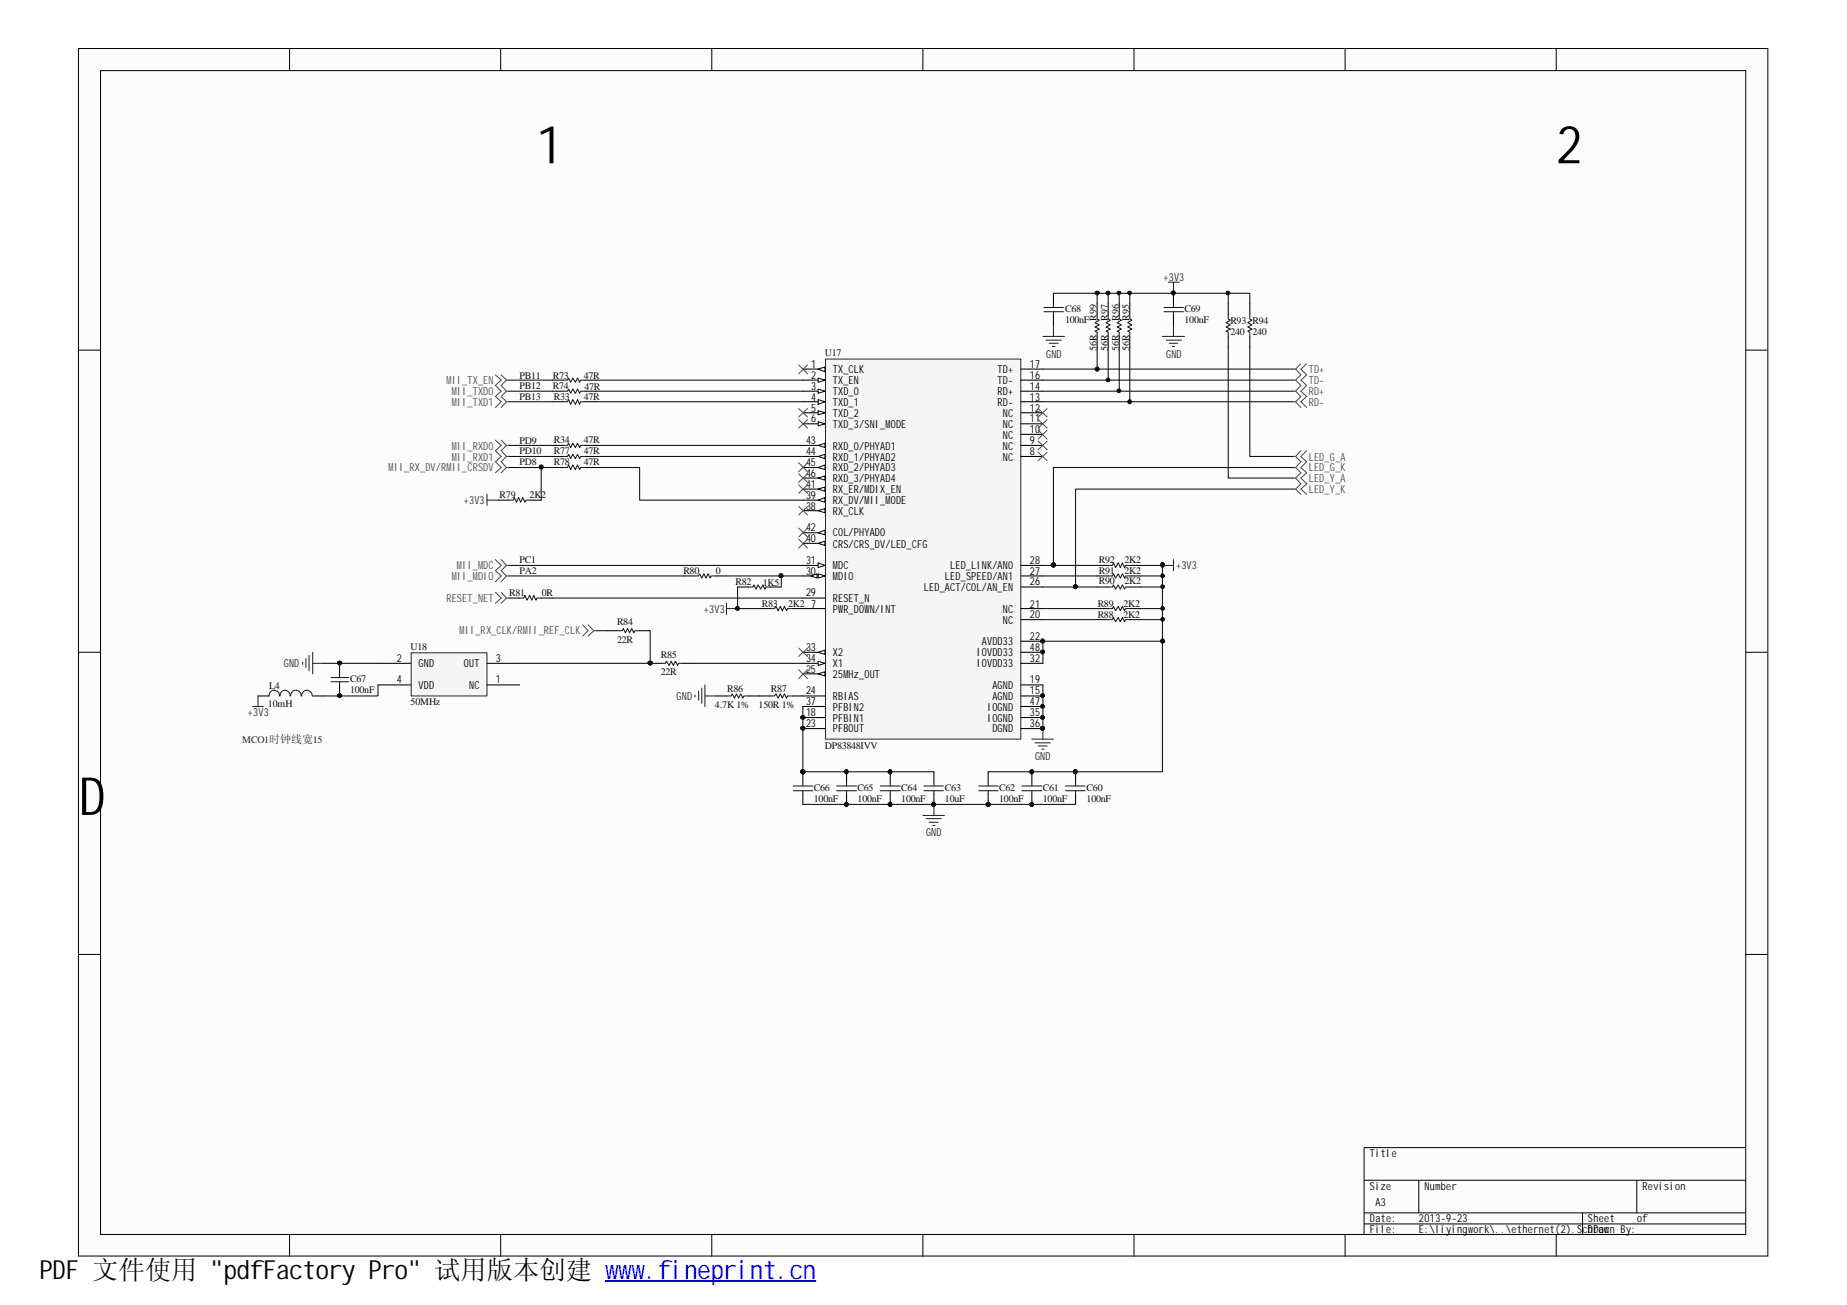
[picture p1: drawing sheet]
<svg xmlns="http://www.w3.org/2000/svg" width="297mm" height="210mm" viewBox="0 0 297 210" stroke-linecap="round" stroke-linejoin="round" font-family="sans-serif">
<path d="M12.7 7.9h271.6v194.1h-271.6z" fill="#fcfcfc"/>
<path d="M12.6 7.8h271.7v194.2h-271.7z" fill="none" stroke="#000" stroke-width=".16"/>
<path d="M16.3 11.4h264.5v187.2h-264.5z" fill="#fcfcfc"/>
<g fill="none" stroke="#000" stroke-width=".16">
<path d="M16.2 11.4h264.6v187.2h-264.6zM46.6 7.7v3.6M80.5 7.7v3.6M114.5 7.7v3.6M148.4 7.7v3.6M182.4 7.7v3.6M216.3 7.7v3.6M250.3 7.7v3.6M12.6 56.3h3.5M280.8 56.3h3.4M12.6 104.9h3.5M280.8 104.9h3.4"/>
<path d="M12.6 153.5h3.5M280.8 153.5h3.4M46.6 198.6v3.5M80.5 198.6v3.5M114.5 198.6v3.5M148.4 198.6v3.5M182.4 198.6v3.5M216.3 198.6v3.5M219.4 189.8h61.4M219.4 195.1h61.4M219.4 196.9h61.4M228.2 189.8v5.3"/>
<path d="M250.3 198.6v3.5M254.5 195.1v3.5M263.2 189.8v5.3M280.8 184.6h-61.4v14"/>
</g>
<path d="M122.1 97.9h1.8M127.4 97.9h1.7M176.4 97.9h1.8M181.7 97.9h1.8M122.1 111.9h1.8M127.4 111.9h1.7M129.1 124.1v1.8M129.1 127.7v1.7M136.1 124.1v1.8M136.1 127.7v1.7M143.2 124.1v1.8M143.2 127.7v1.7" fill="none" stroke="#000" stroke-width=".17"/>
<g fill="none" stroke="#1c1c1c" stroke-width=".17">
<path d="M123.9 97.9h.6l.3-.3 .3 .6 .4-.6 .3 .6 .4-.6 .3 .6 .2-.3h.7M178.2 97.9h.7l.2-.3 .3 .6 .4-.6 .4 .6 .3-.6 .3 .6 .2-.3h.7M123.9 111.9h.6l.3-.3 .3 .7 .4-.7 .3 .7 .4-.7 .3 .7 .2-.4h.7M127.6 127.2h3.1M127.6 126.4h3.1M129.1 125.9v.5M129.1 127.2v.5M134.5 127.2h3.3M134.5 126.4h3.3M136.1 125.9v.5M136.1 127.2v.5M141.6 127.2h3.2"/>
<path d="M141.6 126.4h3.2M143.2 125.9v.5M143.2 127.2v.5"/>
</g>
<g fill="#0e0e0e" stroke="#0e0e0e" stroke-width=".16">
<circle cx="129.1" cy="124.1" r=".33"/>
<circle cx="136.1" cy="129.4" r=".31"/>
<circle cx="136.1" cy="124.1" r=".31"/>
<circle cx="143.1" cy="129.4" r=".31"/>
<circle cx="143.1" cy="124.1" r=".31"/>
<circle cx="167.7" cy="117.1" r=".31"/>
</g>
<path d="M95.8 75.2h7.1v5.2h26.2M95.8 61.1h33.3M95.8 62.9h33.3M95.8 64.6h33.3M167.7 110.2v7" fill="none" stroke="#0e0e0e" stroke-width=".17"/>
<path d="M132.8 57.8h31.4v61.1h-31.4z" fill="#f5f5f5"/>
<path d="M132.8 57.8h31.4v61.1h-31.4z" fill="none" stroke="#262626" stroke-width=".16"/>
<path d="M129.1 59.4h3.6" fill="none" stroke="#000" stroke-width=".17"/>
<path d="M131.6 59.4l1.1-.4v.8z" fill-rule="evenodd" fill="#fcfcfc" stroke="#000" stroke-width=".16"/>
<path d="M129.1 61.1h3.6" fill="none" stroke="#000" stroke-width=".17"/>
<path d="M131.6 60.8l1.1 .3-1.1 .4z" fill-rule="evenodd" fill="#fcfcfc" stroke="#000" stroke-width=".16"/>
<path d="M129.1 62.9h3.6" fill="none" stroke="#000" stroke-width=".17"/>
<path d="M131.6 62.6l1.1 .3-1.1 .4z" fill-rule="evenodd" fill="#fcfcfc" stroke="#000" stroke-width=".16"/>
<path d="M129.1 64.6h3.6" fill="none" stroke="#000" stroke-width=".17"/>
<path d="M131.6 64.3l1.1 .3-1.1 .4z" fill-rule="evenodd" fill="#fcfcfc" stroke="#000" stroke-width=".16"/>
<path d="M129.1 66.4h3.6" fill="none" stroke="#000" stroke-width=".17"/>
<path d="M131.6 66.1l1.1 .3-1.1 .3z" fill-rule="evenodd" fill="#fcfcfc" stroke="#000" stroke-width=".16"/>
<path d="M129.1 68.2h3.6" fill="none" stroke="#000" stroke-width=".17"/>
<path d="M131.6 67.8l1.1 .4-1.1 .3z" fill-rule="evenodd" fill="#fcfcfc" stroke="#000" stroke-width=".16"/>
<g fill="none" stroke="#000" stroke-width=".17">
<path d="M164.2 59.4h3.5M164.2 73.4h3.5M164.2 71.6h3.5M164.2 69.9h3.5M164.2 68.2h3.5M164.2 66.4h3.5M164.2 64.6h3.5M164.2 62.9h3.5M164.2 61.1h3.5M129.1 97.9h3.6M164.2 97.9h3.5M164.2 99.7h3.5"/>
<path d="M129.1 111.9h3.6M129.1 115.4h3.6M129.1 117.2h3.6M129.1 108.4h3.6M164.2 111.9h3.5M164.2 110.2h3.5M164.2 103.1h3.5"/>
</g>
<g fill="#0e0e0e" stroke="#0e0e0e" stroke-width=".16">
<circle cx="167.7" cy="111.9" r=".31"/>
<circle cx="129.1" cy="115.4" r=".32"/>
<circle cx="167.7" cy="103.1" r=".31"/>
<circle cx="129.1" cy="117.1" r=".32"/>
</g>
<path d="M131.6 108.4l1.1-.4v.7z" fill-rule="evenodd" fill="#fcfcfc" stroke="#000" stroke-width=".16"/>
<path d="M129.1 92.6h3.6M129.1 96.2h3.6M164.2 94.4h3.5M164.2 92.6h3.5M164.2 90.9h3.5" fill="none" stroke="#000" stroke-width=".17"/>
<g fill="#fcfcfc" stroke="#000" stroke-width=".16">
<path d="M131.6 92.3l1.1 .3-1.1 .4z" fill-rule="evenodd"/>
<path d="M130.4 92.6l1-.3v.7z" fill-rule="evenodd"/>
</g>
<path d="M129.1 90.9h3.6" fill="none" stroke="#000" stroke-width=".17"/>
<path d="M131.6 90.5l1.1 .4-1.1 .4z" fill-rule="evenodd" fill="#fcfcfc" stroke="#000" stroke-width=".16"/>
<path d="M129.1 104.9h3.6M164.2 106.7h3.5" fill="none" stroke="#000" stroke-width=".17"/>
<path d="M131.6 104.9l1.1-.3v.7z" fill-rule="evenodd" fill="#fcfcfc" stroke="#000" stroke-width=".16"/>
<path d="M129.1 106.7h3.6" fill="none" stroke="#000" stroke-width=".17"/>
<path d="M131.6 106.4l1.1 .3-1.1 .3z" fill-rule="evenodd" fill="#fcfcfc" stroke="#000" stroke-width=".16"/>
<path d="M129.1 82.1h3.6M129.1 113.6h3.6M164.2 115.4h3.5M164.2 117.2h3.5" fill="none" stroke="#000" stroke-width=".17"/>
<g fill="#0e0e0e" stroke="#0e0e0e" stroke-width=".16">
<circle cx="167.7" cy="115.4" r=".31"/>
<circle cx="167.7" cy="117.1" r=".31"/>
</g>
<path d="M131.6 82.1l1.1-.3v.7z" fill-rule="evenodd" fill="#fcfcfc" stroke="#000" stroke-width=".16"/>
<path d="M129.1 80.4h3.6" fill="none" stroke="#000" stroke-width=".17"/>
<path d="M131.6 80.4l1.1-.4v.8z" fill-rule="evenodd" fill="#fcfcfc" stroke="#000" stroke-width=".16"/>
<path d="M129.1 87.4h3.6" fill="none" stroke="#000" stroke-width=".17"/>
<path d="M131.6 87.4l1.1-.3v.6z" fill-rule="evenodd" fill="#fcfcfc" stroke="#000" stroke-width=".16"/>
<path d="M129.1 78.7h3.6" fill="none" stroke="#000" stroke-width=".17"/>
<path d="M131.6 78.7l1.1-.4v.7z" fill-rule="evenodd" fill="#fcfcfc" stroke="#000" stroke-width=".16"/>
<path d="M129.1 85.7h3.6" fill="none" stroke="#000" stroke-width=".17"/>
<path d="M131.6 85.7l1.1-.4v.7z" fill-rule="evenodd" fill="#fcfcfc" stroke="#000" stroke-width=".16"/>
<path d="M129.1 71.6h3.6" fill="none" stroke="#000" stroke-width=".17"/>
<path d="M131.6 71.6l1.1-.3v.7z" fill-rule="evenodd" fill="#fcfcfc" stroke="#000" stroke-width=".16"/>
<path d="M129.1 73.4h3.6" fill="none" stroke="#000" stroke-width=".17"/>
<path d="M131.6 73.4l1.1-.3v.7z" fill-rule="evenodd" fill="#fcfcfc" stroke="#000" stroke-width=".16"/>
<path d="M129.1 75.2h3.6" fill="none" stroke="#000" stroke-width=".17"/>
<path d="M131.6 75.2l1.1-.4v.7z" fill-rule="evenodd" fill="#fcfcfc" stroke="#000" stroke-width=".16"/>
<path d="M129.1 76.9h3.6" fill="none" stroke="#000" stroke-width=".17"/>
<path d="M131.6 76.9l1.1-.3v.6z" fill-rule="evenodd" fill="#fcfcfc" stroke="#000" stroke-width=".16"/>
<g fill="none" stroke="#000" stroke-width=".17">
<path d="M169.4 47.2v1.7M169.4 50.6v1.8M176.4 48.9v1.7M176.4 54.1v1.8M178.2 48.9v1.7M178.2 54.1v1.8M180 48.9v1.7M180 54.1v1.8M181.7 48.9v1.7M181.7 54.1v1.8M188.7 47.2v1.7M188.7 50.6v1.8"/>
<path d="M197.5 48.9v1.7M197.5 54.1v1.8M201 48.9v1.7M201 54.1v1.8M88.8 61.1h1.8M88.8 62.9h1.8M88.8 64.6h1.8M88.8 71.6h1.8M88.8 73.4h1.8M88.8 75.2h1.8M94.1 61.1h1.7M94.1 62.9h1.7"/>
<path d="M94.1 64.6h1.7M94.1 71.6h1.7M94.1 73.4h1.7M94.1 75.2h1.7M109.9 92.6h1.7M115.1 92.6h1.7M118.6 94.4h1.8M123.9 94.4h1.7M176.4 94.4h1.8M176.4 92.6h1.8M176.4 90.9h1.8M176.4 99.7h1.8"/>
<path d="M181.7 94.4h1.8M181.7 92.6h1.8M181.7 90.9h1.8M181.7 99.7h1.8M164.2 113.6h3.5M164.2 104.9h3.5M158.9 124.1v1.8M158.9 127.7v1.7M165.9 124.1v1.8M165.9 127.7v1.7M173 124.1v1.8M173 127.7v1.7"/>
</g>
<g fill="#0e0e0e" stroke="#0e0e0e" stroke-width=".16">
<circle cx="167.7" cy="113.6" r=".31"/>
<circle cx="167.7" cy="104.9" r=".31"/>
<circle cx="167.7" cy="111.9" r=".31"/>
<circle cx="129.1" cy="115.4" r=".32"/>
<circle cx="167.7" cy="103.1" r=".31"/>
<circle cx="129.1" cy="117.1" r=".32"/>
<circle cx="167.7" cy="115.4" r=".31"/>
<circle cx="167.7" cy="117.1" r=".31"/>
<circle cx="158.9" cy="129.4" r=".33"/>
<circle cx="165.9" cy="129.4" r=".31"/>
<circle cx="165.9" cy="124.1" r=".31"/>
<circle cx="172.9" cy="124.1" r=".32"/>
<circle cx="188.7" cy="47.1" r=".29"/>
<circle cx="176.5" cy="59.4" r=".33"/>
<circle cx="178.2" cy="61.1" r=".3"/>
<circle cx="179.9" cy="62.9" r=".31"/>
<circle cx="181.6" cy="64.6" r=".31"/>
<circle cx="169.4" cy="90.9" r=".33"/>
<circle cx="172.9" cy="94.4" r=".3"/>
<circle cx="125.6" cy="92.6" r=".31"/>
</g>
<g fill="none" stroke="#1c1c1c" stroke-width=".17">
<path d="M167.9 49.5h3.1M167.9 50.1h3.1M169.4 48.9v.6M169.4 50.1v.5M176.4 50.6v.7l.4 .2-.7 .4 .7 .4-.7 .3 .7 .3-.7 .4 .3 .1v.7M178.2 50.6v.7l.4 .2-.7 .4 .7 .4-.7 .3 .7 .3-.7 .4 .3 .1v.7M180 50.6v.7l.3 .2-.6 .4 .6 .4-.6 .3 .6 .3-.6 .4 .3 .1v.7M181.7 50.6v.7l.3 .2-.6 .4 .6 .4-.6 .3 .6 .3-.6 .4 .3 .1v.7M187.2 49.5h3.1M187.2 50.1h3.1M188.7 48.9v.6M188.7 50.1v.5"/>
<path d="M197.5 50.6v.7l.4 .2-.7 .4 .7 .4-.7 .3 .7 .3-.7 .4 .3 .1v.7M201 50.6v.7l.3 .2-.6 .4 .6 .4-.6 .3 .6 .3-.6 .4 .3 .1v.7M90.6 61.1h.7l.1-.3 .4 .7 .3-.7 .4 .7 .4-.7 .3 .7 .2-.4h.7M90.6 62.9h.7l.1-.3 .4 .7 .3-.7 .4 .7 .4-.7 .3 .7 .2-.4h.7M90.6 64.6h.7l.1-.3 .4 .7 .3-.7 .4 .7 .4-.7 .3 .7 .2-.4h.7M90.6 71.6h.7l.1-.3 .4 .7 .3-.7 .4 .7 .4-.7 .3 .7 .2-.4h.7M90.6 73.4h.7l.1-.3 .4 .7 .3-.7 .4 .7 .4-.7 .3 .7 .2-.4h.7M90.6 75.2h.7l.1-.4 .4 .7 .3-.7 .4 .7 .4-.7 .3 .7 .2-.3h.7M111.6 92.6h.8l.1-.3 .4 .7 .3-.7 .3 .7 .4-.7 .3 .7 .2-.4h.7M120.4 94.4h.7l.1-.3 .4 .7 .3-.7 .4 .7 .4-.7 .3 .7 .2-.4h.7M178.2 90.9h.7l.2-.4 .3 .8 .4-.8 .4 .8 .3-.8 .3 .8 .2-.4h.7M178.2 92.6h.7l.2-.3 .3 .7 .4-.7 .4 .7 .3-.7 .3 .7 .2-.4h.7"/>
<path d="M178.2 94.4h.7l.2-.3 .3 .7 .4-.7 .4 .7 .3-.7 .3 .7 .2-.4h.7M178.2 99.7h.7l.2-.4 .3 .7 .4-.7 .4 .7 .3-.7 .3 .7 .2-.3h.7M157.4 127.2h3.1M157.4 126.4h3.1M158.9 125.9v.5M158.9 127.2v.5M164.3 127.2h3.3M164.3 126.4h3.3M165.9 125.9v.5M165.9 127.2v.5M171.4 127.2h3.1M171.4 126.4h3.1"/>
<path d="M173 125.9v.5M173 127.2v.5"/>
</g>
<g fill="none" stroke="#0e0e0e" stroke-width=".17">
<path d="M167.7 59.4h40.3M176.4 55.9v3.5M178.2 55.9v5.2M180 55.9v7M181.7 55.9v8.7M197.5 55.9v21h10.5M201 55.9v17.5h7M81.8 61.1h7M81.8 62.9h7M81.8 64.6h7M81.8 71.6h7M81.8 73.4h7"/>
<path d="M81.8 75.2h7M95.8 71.6h33.3M95.8 73.4h33.3M167.7 61.1h40.3M167.7 62.9h40.3M167.7 64.6h40.3M116.8 92.6h8.8M167.7 92.6h8.7M167.7 99.7h8.7M167.7 97.9h8.7M169.4 90.9h7M173 94.4h3.4"/>
<path d="M129.1 129.4h43.9"/>
</g>
<path d="M66.2 105.1h12.1v6.8h-12.1z" fill="#f5f5f5"/>
<path d="M66.1 105h12.2v6.9h-12.2z" fill="none" stroke="#262626" stroke-width=".16"/>
<g fill="none" stroke="#000" stroke-width=".17">
<path d="M80.1 80.4h1.7M81.8 96.2h1.8M85.3 80.4h1.7M87 96.2h1.8M41.5 111.9h1.8M50.3 111.9h1.7M54.6 106.7v1.7M54.6 110.2v1.7M60.8 110.2h5.2M60.8 106.7h5.2M78.3 110.2h5.3M78.3 106.7h5.3"/>
<path d="M97.6 101.4h1.7M102.9 101.4h1.7M104.6 106.7h1.7M109.9 106.7h1.7M115.1 111.9h1.7M120.4 111.9h1.7M150.2 124.1v1.8M150.2 127.7v1.7"/>
</g>
<g fill="none" stroke="#262626" stroke-width=".17">
<path d="M167.7 54.1h3.5M168.2 54.7h2.5M168.7 55.2h1.5M169.2 55.7h.5M169.4 52.4v1.7M186.9 54.1h3.6M187.5 54.7h2.5M187.9 45.4h1.8M188 55.2h1.4M188.6 55.7h.3M188.7 45.4v1.8M188.7 52.4v1.7"/>
<path d="M78.3 79.5v1.8M78.3 80.4h1.8M116.8 97v1.8M116.8 97.9h1.8M186.9 90.9h1.8M188.7 90v1.8M40.6 113.6h1.7M41.5 111.9v1.7M48.7 106.5v.4M49.2 105.9v1.5M49.7 105.4v2.5M50.3 104.9v3.5"/>
<path d="M50.3 106.7h1.7M111.8 111.8v.3M112.4 111.2v1.4M112.9 110.7v2.4M113.4 110.2v3.4M113.4 111.9h1.7M165.9 118.9h3.5M166.5 119.5h2.4M167 120h1.4M167.7 117.2v1.7M148.4 131.2h3.5M148.9 131.7h2.5"/>
<path d="M149.4 132.3h1.5M150 132.8h.4M150.2 129.4v1.8M167.6 120.5h.3"/>
</g>
<g fill="none" stroke="#1c1c1c" stroke-width=".17">
<path d="M81.8 80.4h.7l.2-.4 .4 .8 .3-.8 .3 .8 .4-.8 .3 .8 .2-.4h.7M83.6 96.2h.6l.2-.4 .4 .7 .4-.7 .3 .7 .4-.7 .3 .7 .2-.3h.6M43.3 111.9a.85 .85 0 0 1 .8-.9 .85 .85 0 0 1 .9 .9M45 111.9a.81 .81 0 0 1 .8-.9 .81 .81 0 0 1 .9 .9M46.7 111.9a.85 .85 0 0 1 .9-.9 .85 .85 0 0 1 .8 .9M48.5 111.9a.85 .85 0 0 1 .9-.9 .85 .85 0 0 1 .8 .9M53.3 109.7h2.7M53.3 109h2.7M54.6 108.4v.6M54.6 109.7v.5M99.3 101.4h.8l.1-.3 .4 .7 .3-.7 .4 .7 .3-.7 .3 .7 .2-.4h.8M106.3 106.7h.7l.2-.3 .4 .6 .3-.6 .4 .6 .3-.6 .4 .6 .1-.3h.8"/>
<path d="M116.8 111.9h.8l.2-.3 .3 .7 .3-.7 .4 .7 .3-.7 .4 .7 .1-.4h.8M148.6 126.4h3.1M148.6 127.2h3.1M150.2 125.9v.5M150.2 127.2v.5"/>
</g>
<g fill="#0e0e0e" stroke="#0e0e0e" stroke-width=".16">
<circle cx="54.6" cy="106.6" r=".32"/>
<circle cx="54.6" cy="111.9" r=".32"/>
<circle cx="104.6" cy="106.6" r=".32"/>
<circle cx="118.6" cy="97.9" r=".29"/>
<circle cx="187" cy="103.1" r=".31"/>
<circle cx="188.7" cy="47.1" r=".29"/>
<circle cx="187" cy="90.9" r=".33"/>
<circle cx="167.7" cy="117.1" r=".31"/>
<circle cx="150.1" cy="129.4" r=".33"/>
<circle cx="197.5" cy="47.1" r=".31"/>
<circle cx="181.7" cy="47.1" r=".29"/>
<circle cx="179.9" cy="47.1" r=".31"/>
<circle cx="178.2" cy="47.1" r=".3"/>
<circle cx="176.5" cy="47.1" r=".32"/>
<circle cx="187" cy="99.6" r=".31"/>
<circle cx="187" cy="97.9" r=".31"/>
<circle cx="187" cy="94.4" r=".31"/>
<circle cx="187" cy="92.6" r=".31"/>
<circle cx="87" cy="75.1" r=".33"/>
<circle cx="167.7" cy="103.1" r=".31"/>
<circle cx="172.9" cy="94.4" r=".3"/>
<circle cx="169.4" cy="90.9" r=".33"/>
<circle cx="125.6" cy="92.6" r=".31"/>
<circle cx="129.1" cy="124.1" r=".33"/>
</g>
<g fill="none" stroke="#0e0e0e" stroke-width=".17">
<path d="M169.4 47.2h31.6v1.7M176.4 47.2v1.7M178.2 47.2v1.7M180 47.2v1.7M181.7 47.2v1.7M197.5 47.2v1.7M87 75.2v5.2M208 78.7h-35v15.7h-5.3M208 75.2h-38.6v15.7h-1.7M81.8 90.9h47.3M81.8 92.6h28.1M88.8 96.2h40.3"/>
<path d="M118.6 94.4v3.5h3.5M129.1 92.6h-3.5v1.8M183.5 90.9h3.4v12.2M183.5 92.6h3.4M183.5 99.7h3.4M183.5 97.9h3.4M183.5 94.4h3.4M52 106.7h8.8M60.8 110.2v1.7h-8.8M95.8 101.4h1.8M104.6 101.4v5.3h-21M111.6 106.7h17.5"/>
<path d="M129.1 113.6v10.5h21.1M186.9 103.1v21h-28M186.9 103.1h-19.2v3.6"/>
</g>
<g fill="none" stroke="#4c4c4c" stroke-width=".16">
<path d="M128.4 58.7l1.5 1.4M129.9 58.7l-1.5 1.4M128.4 65.7l1.5 1.4M128.4 67.5l1.5 1.3M128.4 74.4l1.5 1.5M128.4 76.2l1.5 1.4M128.4 78l1.5 1.3M129.9 65.7l-1.5 1.4M129.9 67.5l-1.5 1.3M129.9 74.4l-1.5 1.5M129.9 76.2l-1.5 1.4M129.9 78l-1.5 1.3"/>
<path d="M167 72.7l1.4 1.4M167 71l1.4 1.3M167 69.2l1.4 1.4M167 67.5l1.4 1.3M167 65.7l1.4 1.4M168.4 69.2l-1.4 1.4M168.4 72.7l-1.4 1.4M168.4 71l-1.4 1.3M168.4 67.5l-1.4 1.3M168.4 65.7l-1.4 1.4M128.4 84.9l1.5 1.5M128.4 86.7l1.5 1.5"/>
<path d="M128.4 81.5l1.5 1.3M129.9 84.9l-1.5 1.5M129.9 86.7l-1.5 1.5M129.9 81.5l-1.5 1.3M128.4 104.2l1.5 1.4M128.4 107.7l1.5 1.4M129.9 104.2l-1.5 1.4M129.9 107.7l-1.5 1.4"/>
</g>
<g fill="none" stroke="#4c4c4c" stroke-width=".17">
<path d="M208 59.4h.4M208.4 59.4l.8 .9-.8 .8M209.2 58.5l-.8 .9M210.1 58.5l-.9 .9 .9 .9-.9 .8 .9 .9-.9 .9 .9 .9-.9 .8 .9 .9M79.7 60.3l.9 .8-.9 .9 .9 .9-.9 .9 .9 .8-.9 .9M79.7 70.8l.9 .8-.9 .9 .9 .9-.9 .9 .9 .9-.9 .8M80.6 60.3l.8 .8M80.6 70.8l.8 .8M81.4 61.1l-.8 .9 .8 .9M81.4 61.1h.4M81.4 62.9l-.8 .9 .8 .8M81.4 62.9h.4"/>
<path d="M81.4 64.6l-.8 .9M81.4 64.6h.4M81.4 71.6l-.8 .9 .8 .9M81.4 71.6h.4M81.4 73.4l-.8 .9 .8 .9M81.4 73.4h.4M81.4 75.2l-.8 .8M81.4 75.2h.4M208 61.1h.4M208 62.9h.4M208 64.6h.4M208 73.4h.4"/>
<path d="M208 75.2h.4M208 76.9h.4M208 78.7h.4M208.4 61.1l.8 .9-.8 .9M208.4 62.9l.8 .9-.8 .8M208.4 64.6l.8 .9M208.4 73.4l.8 .9-.8 .9M208.4 75.2l.8 .8-.8 .9M208.4 76.9l.8 .9-.8 .9M208.4 78.7l.8 .8M209.2 72.5l-.8 .9M210.1 72.5l-.9 .9 .9 .9-.9 .9 .9 .8-.9 .9 .9 .9-.9 .9 .9 .8"/>
<path d="M79.7 90l.9 .9-.9 .9 .9 .8-.9 1M79.7 95.3l.9 .9-.9 .8M80.6 90l.8 .9M80.6 95.3l.8 .9M81.4 90.9l-.8 .9 .8 .8M81.4 90.9h.4M81.4 92.6l-.8 1M81.4 92.6h.4M81.4 96.2l-.8 .8M81.4 96.2h.4M93.7 100.5l.9 .9-.9 .9M94.6 100.5l.9 .9"/>
<path d="M95.5 101.4l-.9 .9M95.5 101.4h.3"/>
</g>
<path d="M97.4 206h33.8" fill="none" stroke="#00f" stroke-width=".18"/>
<path d="M97.4 206.1h33.8" fill="none" stroke="#00f" stroke-width=".17"/>
<g font-size="8.5">
<text x="86.3" y="26.3">1</text>
<text x="250.3" y="26.3">2</text>
<text x="12.7" y="131.1">D</text>
</g>
<text font-size="4.2" x="6.3" y="205.7">PDF 文件使用 &quot;pdfFactory Pro&quot; 试用版本创建 www.fineprint.cn</text>
<g font-size="1.8" fill="#262626">
<text x="187.1" y="45.1">+3V3</text>
<text x="168.2" y="57.5">GND</text>
<text x="187.5" y="57.5">GND</text>
<text x="74.6" y="81">+3V3</text>
<text x="189.1" y="91.5">+3V3</text>
<text x="113.2" y="98.6">+3V3</text>
<text x="45.6" y="107.3">GND</text>
<text x="108.8" y="112.5">GND</text>
<text x="39.9" y="115.2">+3V3</text>
<text x="166.5" y="122.3">GND</text>
<text x="148.9" y="134.5">GND</text>
</g>
<g font-size="1.8">
<text x="130.5" y="59.2">1</text>
<text x="165.6" y="59.2">17</text>
<text x="130.5" y="61">2</text>
<text x="130.5" y="62.7">3</text>
<text x="130.5" y="64.4">4</text>
<text x="133.9" y="60">TX_CLK</text>
<text x="133.9" y="61.8">TX_EN</text>
<text x="133.9" y="63.6">TXD_0</text>
<text x="133.9" y="65.3">TXD_1</text>
<text x="160.4" y="65.3">RD-</text>
<text x="160.4" y="63.6">RD+</text>
<text x="160.4" y="61.8">TD-</text>
<text x="160.4" y="60">TD+</text>
<text x="165.6" y="64.4">13</text>
<text x="165.6" y="62.7">14</text>
<text x="165.6" y="61">16</text>
<text x="129.6" y="71.5">43</text>
<text x="130.5" y="66.2">5</text>
<text x="130.5" y="67.9">6</text>
<text x="133.9" y="67.1">TXD_2</text>
<text x="133.9" y="68.8">TXD_3/SNI_MODE</text>
<text x="161.3" y="70.5">NC</text>
<text x="161.3" y="68.8">NC</text>
<text x="161.3" y="67.1">NC</text>
<text x="165.6" y="71.5">9</text>
<text x="165.6" y="69.7">10</text>
<text x="165.6" y="67.9">11</text>
<text x="165.6" y="66.2">12</text>
<text x="129.6" y="73.2">44</text>
<text x="129.6" y="74.9">45</text>
<text x="129.6" y="76.7">46</text>
<text x="133.9" y="72.3">RXD_0/PHYAD1</text>
<text x="133.9" y="74.1">RXD_1/PHYAD2</text>
<text x="133.9" y="75.8">RXD_2/PHYAD3</text>
<text x="133.9" y="77.6">RXD_3/PHYAD4</text>
<text x="161.3" y="74.1">NC</text>
<text x="161.3" y="72.3">NC</text>
<text x="165.6" y="73.2">8</text>
<text x="129.6" y="82">38</text>
<text x="129.6" y="80.2">39</text>
<text x="129.6" y="78.4">41</text>
<text x="133.9" y="82.8">RX_CLK</text>
<text x="133.9" y="81">RX_DV/MII_MODE</text>
<text x="133.9" y="79.3">RX_ER/MDIX_EN</text>
<text x="129.6" y="87.2">40</text>
<text x="129.6" y="85.4">42</text>
<text x="133.9" y="88.1">CRS/CRS_DV/LED_CFG</text>
<text x="133.9" y="86.3">COL/PHYAD0</text>
<text x="129.6" y="95.9">29</text>
<text x="129.6" y="92.5">30</text>
<text x="129.6" y="90.7">31</text>
<text x="133.9" y="93.3">MDIO</text>
<text x="133.9" y="91.5">MDC</text>
<text x="148.6" y="95.1">LED_ACT/COL/AN_EN</text>
<text x="152" y="93.3">LED_SPEED/AN1</text>
<text x="152.8" y="91.5">LED_LINK/AN0</text>
<text x="165.6" y="94.2">26</text>
<text x="165.6" y="92.5">27</text>
<text x="165.6" y="90.7">28</text>
<text x="130.5" y="97.7">7</text>
<text x="133.9" y="98.6">PWR_DOWN/INT</text>
<text x="133.9" y="96.8">RESET_N</text>
<text x="161.3" y="100.3">NC</text>
<text x="161.3" y="98.6">NC</text>
<text x="165.6" y="99.4">20</text>
<text x="165.6" y="97.7">21</text>
<text x="63.8" y="106.4">2</text>
<text x="67.3" y="107.3">GND</text>
<text x="74.6" y="107.3">OUT</text>
<text x="79.8" y="106.4">3</text>
<text x="129.6" y="104.7">33</text>
<text x="129.6" y="106.4">34</text>
<text x="133.9" y="105.6">X2</text>
<text x="133.9" y="107.3">X1</text>
<text x="157.1" y="107.3">IOVDD33</text>
<text x="157.1" y="105.6">IOVDD33</text>
<text x="157.9" y="103.8">AVDD33</text>
<text x="165.6" y="103">22</text>
<text x="165.6" y="106.4">32</text>
<text x="165.6" y="104.7">48</text>
<text x="63.8" y="109.9">4</text>
<text x="67.3" y="110.8">VDD</text>
<text x="75.4" y="110.8">NC</text>
<text x="79.8" y="109.9">1</text>
<text x="129.6" y="111.7">24</text>
<text x="129.6" y="108.2">25</text>
<text x="129.6" y="113.5">37</text>
<text x="133.9" y="112.5">RBIAS</text>
<text x="133.9" y="109.1">25MHz_OUT</text>
<text x="159.6" y="112.5">AGND</text>
<text x="159.6" y="110.8">AGND</text>
<text x="165.6" y="111.7">15</text>
<text x="165.6" y="109.9">19</text>
<text x="165.6" y="113.5">47</text>
<text x="129.6" y="115.2">18</text>
<text x="129.6" y="116.9">23</text>
<text x="133.9" y="116.1">PFBIN1</text>
<text x="133.9" y="117.8">PFBOUT</text>
<text x="133.9" y="114.3">PFBIN2</text>
<text x="158.7" y="116.1">IOGND</text>
<text x="158.7" y="114.3">IOGND</text>
<text x="159.6" y="117.8">DGND</text>
<text x="165.6" y="115.2">35</text>
<text x="165.6" y="116.9">36</text>
<text x="220.3" y="186.1">Title</text>
<text x="220.3" y="191.4">Size</text>
<text x="229.1" y="191.4">Number</text>
<text x="264.2" y="191.4">Revision</text>
<text x="220.3" y="196.6">Date:</text>
<text x="221.2" y="194">A3</text>
<text x="228.2" y="196.6">2013-9-23</text>
<text x="255.4" y="196.6">Sheet</text>
<text x="263.3" y="196.6">of</text>
<text x="220.3" y="198.4">File:</text>
<text x="228.2" y="198.4">E:\liyingwork\..\ethernet(2).Schrawn By:</text>
<text x="255.4" y="198.4">DDoc</text>
</g>
<g font-size="1.8" fill="#4c4c4c">
<text x="71.8" y="61.8">MII_TX_EN</text>
<text x="72.6" y="63.6">MII_TXD0</text>
<text x="72.6" y="65.3">MII_TXD1</text>
<text x="210.5" y="60">TD+</text>
<text x="210.5" y="61.8">TD-</text>
<text x="210.5" y="63.6">RD+</text>
<text x="210.5" y="65.3">RD-</text>
<text x="62.5" y="75.8">MII_RX_DV/RMII_CRSDV</text>
<text x="72.6" y="72.3">MII_RXD0</text>
<text x="72.6" y="74.1">MII_RXD1</text>
<text x="210.5" y="74.1">LED_G_A</text>
<text x="210.5" y="75.8">LED_G_K</text>
<text x="210.5" y="77.6">LED_Y_A</text>
<text x="210.5" y="79.3">LED_Y_K</text>
<text x="72.6" y="93.3">MII_MDIO</text>
<text x="73.5" y="91.5">MII_MDC</text>
<text x="71.8" y="96.8">RESET_NET</text>
<text x="73.9" y="102">MII_RX_CLK/RMII_REF_CLK</text>
</g>
<g font-size="1.6" fill="#0e0e0e">
<text x="171.3" y="50.1">C68</text>
<text x="171.3" y="51.9">100nF</text>
<text x="176.4" y="51.6" transform="rotate(-90 176.4 51.6)">R99</text>
<text x="178.1" y="51.6" transform="rotate(-90 178.1 51.6)">R97</text>
<text x="179.9" y="51.6" transform="rotate(-90 179.9 51.6)">R96</text>
<text x="181.6" y="51.6" transform="rotate(-90 181.6 51.6)">R95</text>
<text x="190.5" y="50.1">C69</text>
<text x="190.5" y="51.9">100nF</text>
<text x="197.9" y="52.1">R93 R94</text>
<text x="197.9" y="53.9">240</text>
<text x="201.4" y="53.9">240</text>
<text x="132.7" y="57.3">U17</text>
<text x="176.4" y="56.4" transform="rotate(-90 176.4 56.4)">56R</text>
<text x="178.1" y="56.4" transform="rotate(-90 178.1 56.4)">56R</text>
<text x="179.9" y="56.4" transform="rotate(-90 179.9 56.4)">56R</text>
<text x="181.6" y="56.4" transform="rotate(-90 181.6 56.4)">56R</text>
<text x="83.6" y="60.9">PB11</text>
<text x="83.6" y="62.6">PB12</text>
<text x="83.6" y="64.4">PB13</text>
<text x="88.9" y="60.9">R73</text>
<text x="88.9" y="62.6">R74</text>
<text x="89.1" y="64.4">R33</text>
<text x="93.9" y="60.9">47R</text>
<text x="93.9" y="64.4">47R</text>
<text x="94" y="62.7">47R</text>
<text x="83.6" y="71.4">PD9</text>
<text x="89.1" y="71.3">R34</text>
<text x="93.9" y="71.3">47R</text>
<text x="83.6" y="73.1">PD10</text>
<text x="83.6" y="74.9">PD8</text>
<text x="89.1" y="73.1">R77</text>
<text x="89.1" y="74.9">R78</text>
<text x="93.9" y="73.1">47R</text>
<text x="93.9" y="74.9">47R</text>
<text x="80.3" y="80.1">R79</text>
<text x="85.2" y="80.1">2K2</text>
<text x="81.9" y="95.9">R81</text>
<text x="83.6" y="90.6">PC1</text>
<text x="83.6" y="92.4">PA2</text>
<text x="87.1" y="95.9">0R</text>
<text x="109.9" y="92.4">R80</text>
<text x="115.1" y="92.4">0</text>
<text x="118.3" y="94.1">R82</text>
<text x="122.7" y="94.2">1K5</text>
<text x="176.7" y="90.5">R92</text>
<text x="176.7" y="92.3">R91</text>
<text x="176.7" y="94">R90</text>
<text x="180.8" y="90.5">2K2</text>
<text x="180.8" y="92.3">2K2</text>
<text x="180.8" y="94">2K2</text>
<text x="99.2" y="100.6">R84</text>
<text x="122.5" y="97.6">R83</text>
<text x="126.7" y="97.6">2K2</text>
<text x="176.5" y="97.6">R89</text>
<text x="176.5" y="99.3">R88</text>
<text x="180.7" y="97.6">2K2</text>
<text x="180.7" y="99.3">2K2</text>
<text x="66" y="104.6">U18</text>
<text x="99.2" y="103.4">22R</text>
<text x="106.3" y="105.8">R85</text>
<text x="43.1" y="113.7">10mH</text>
<text x="43.3" y="110.8">L4</text>
<text x="56.3" y="111.4">100nF</text>
<text x="56.3" y="109.7">C67</text>
<text x="66" y="113.4">50MHz</text>
<text x="106.3" y="108.6">22R</text>
<text x="115" y="113.8">4.7K 1%</text>
<text x="116.9" y="111.3">R86</text>
<text x="122" y="113.8">150R 1%</text>
<text x="124" y="111.3">R87</text>
<text x="132.7" y="120.4">DP83848IVV</text>
<text x="130.9" y="127.2">C66</text>
<text x="130.9" y="129">100nF</text>
<text x="137.9" y="127.2">C65</text>
<text x="137.9" y="129">100nF</text>
<text x="144.9" y="127.2">C64</text>
<text x="144.9" y="129">100nF</text>
<text x="152" y="127.2">C63</text>
<text x="152" y="129">10uF</text>
<text x="160.7" y="127.2">C62</text>
<text x="160.7" y="129">100nF</text>
<text x="167.7" y="127.2">C61</text>
<text x="167.7" y="129">100nF</text>
<text x="174.8" y="127.2">C60</text>
<text x="174.8" y="129">100nF</text>
</g>
<text font-size="1.6" fill="#262626" x="38.9" y="119.5">MCO1时钟线宽15</text>
</svg>
